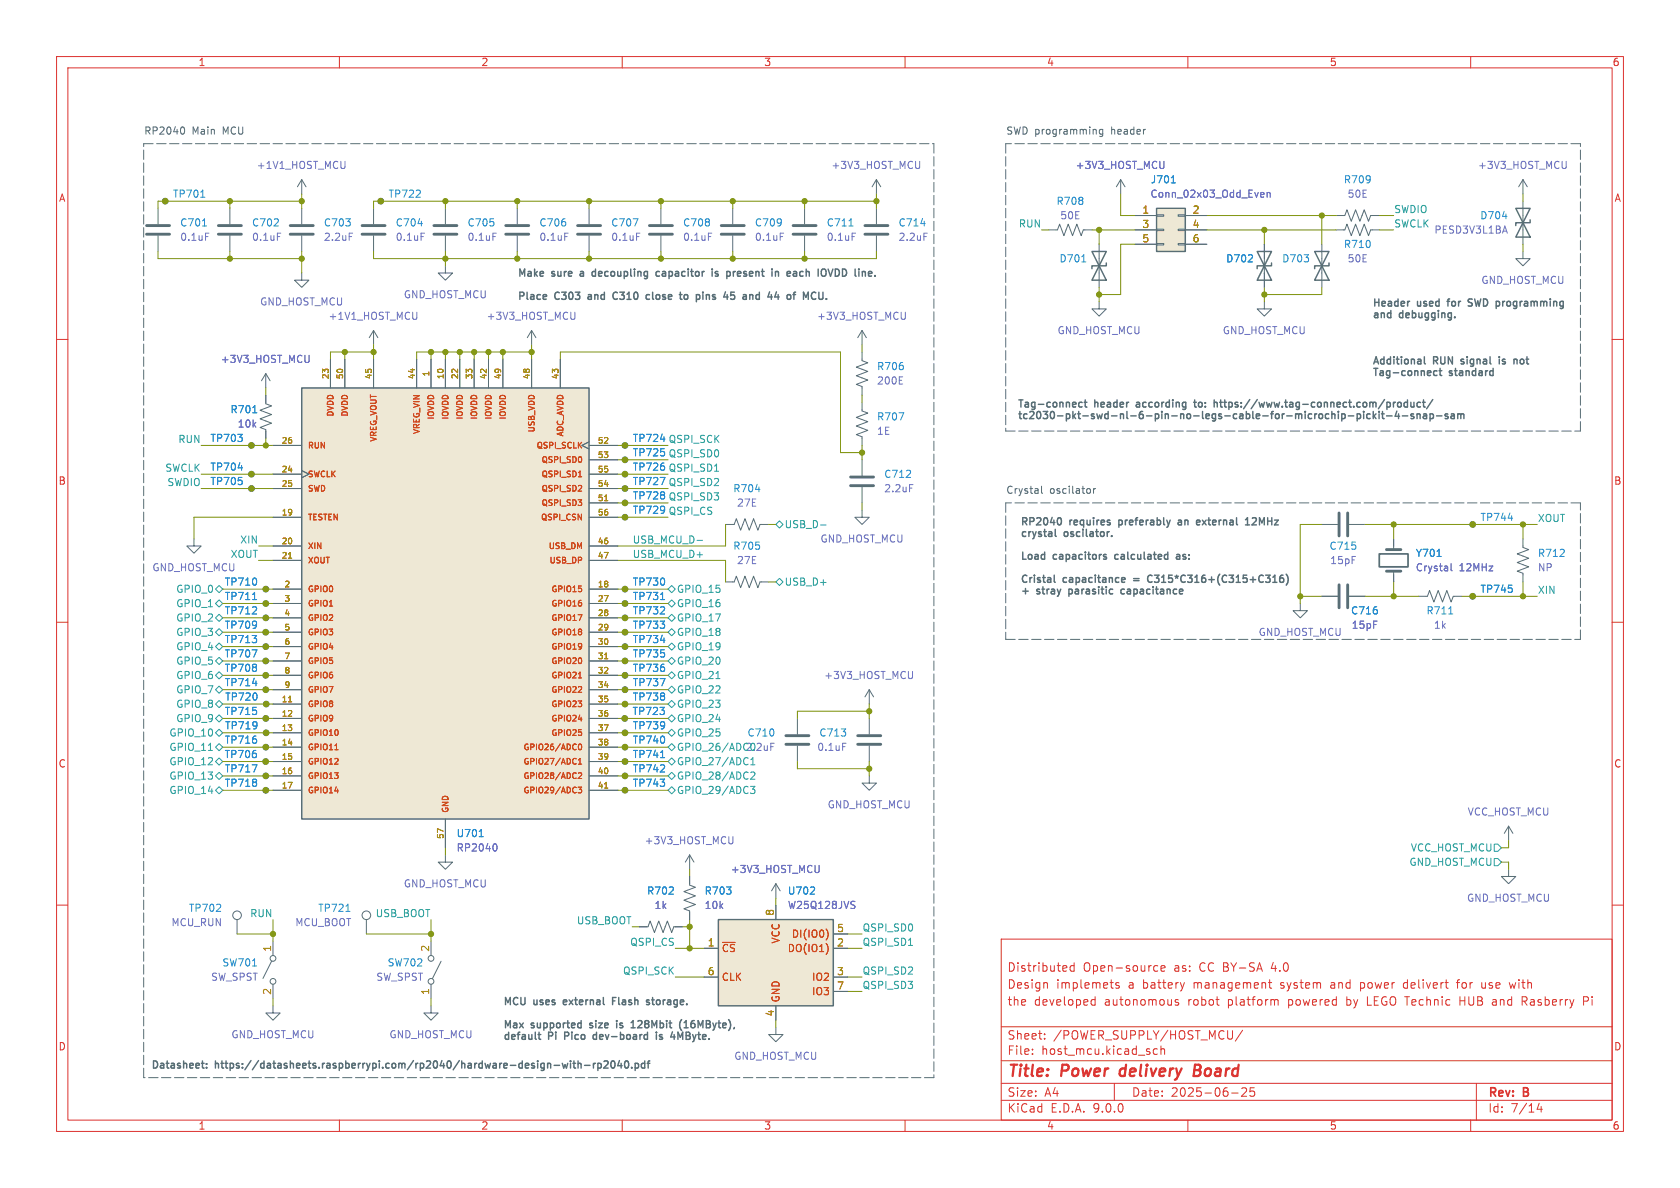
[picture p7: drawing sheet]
<svg xmlns="http://www.w3.org/2000/svg" width="297mm" height="210mm" viewBox="0 0 297 210" stroke-linecap="round" stroke-linejoin="round" font-family="sans-serif">
<g fill="none" stroke="#dc322f" stroke-width=".18">
<path d="M10 10h277v190h-277zM12 12h273v186h-273zM60 10v2M110 10v2M160 10v2M210 10v2M260 10v2M10 60h2M285 60h2M10 110h2M285 110h2M10 160h2"/>
<path d="M177 166h108v32h-108zM185 173.7l.2 .2v.8M188.5 170.8l.1 .3-.7 .1M189.9 170.2v1.5M189.9 170.8l-.4-.1-.3 .3v.4l.1 .2h.6M193 177.6h.6M193 176.8h.6M193.6 176.2v1.5M197.8 173.8l-.3-.1-.3 .2 .1 .2 .5 .2v.3h-.6M204.1 171.6h.6M204.1 170.8h.6M205.2 171.2l.8-.1-.1-.3-.4-.1-.3 .2 .1 .7h.6"/>
<path d="M208.3 176.8l-.3-.1-.3 .2 .1 .2 .5 .2v.3h-.6M209.4 173.7l-.4 1M224.2 173.7h.6M224.5 173.2v1.3l.3 .2M225.4 176.8h.5l.1 .9M240.5 173.7v1.5M240.5 174.6l.2 .1M240.7 173.7l-.2 .1M241.7 176.2v1.5h.8M248.4 173.7l-.3 .3v.4l.3 .3M257.5 173.7h.5M258 173.2l-.3 .2v1.3"/>
<path d="M258.1 176.2v1.5M258.1 176.9h.9M262 173.7v.9h.5M264 177.7h.4M264 176.7l.5 .1M264 177.1h.4M266.8 173.7l.3 1 .3-.7 .3 .7M269.5 177l.5 .7M269.9 176.3l-.2-.1h-.6v1.5M269.9 176.8l-.2 .2h-.6M280 177l.7-.1 .1-.2-.1-.4-.2-.1h-.5v1.5M285 160h2"/>
<path d="M60 198v2M110 198v2M160 198v2M177 194.5h108M177 191.5h108M177 187.5h108M177 181.5h108M182.5 186.3v.1M182.5 185.5v.1M184.7 183.6v.1M184.7 182.8v.1M197 191.5v3"/>
<path d="M204.6 185.5l-.4-.1-.3 .3v.4l.1 .2h.6M205.2 185.5l.3-.1 .3 .1 .1 .9M205.2 184.9v1.5M210 198v2M217.7 193.2h1.2M217.9 182.2v1.2l-.2 .2M219.5 192.4l.6-.1 .2 .1 .1 .3-.9 1.1h.9M219.7 182.1l-1.3 2M221.7 192.3h-.7v.7l.2-.1h.5l.1 .3-.1 .5-.2 .1-.5-.1M260 198v2M261 191.5v6.5M272.1 195l-.4 1.1h1"/>
<path d="M272.5 195.6v1"/>
</g>
<path d="M198.1 189.1l-.2 .7 .4 .4M211.1 189.2h.7M211.8 189.2l.3 .1M211.9 188.2h-.6l-.3 2 1-.1M212 189.1l-.2 .1" fill="none" stroke="#dc322f" stroke-width=".4"/>
<g fill="none" stroke="#586e75" stroke-width=".18">
<path d="M110.5 78.7h.1"/>
<circle cx="110.5" cy="78.7" r=".51"/>
</g>
<path d="M204.5 36.8h5v7.7h-5z" fill="#eee8d5"/>
<path d="M204.5 36.8h5v7.7h-5zM268 36.8l2.5 5.1h-2.5l2.5-5.1zM270.5 38.9v.5h-2.5v.5M193 44.5l2.6 5h-2.6l2.6-5zM195.6 46.5v.5h-2.6v.5" fill="none" stroke="#586e75" stroke-width=".25"/>
<g fill="none" stroke="#586e75" stroke-width=".18">
<path d="M198.1 31.8l-.7 1.2M198.1 31.8l.8 1.2M198.1 31.8v2.5M200.7 38.1h3.8M204.5 38h1.2v.2h-1.2zM208.3 38h1.2v.2h-1.2zM209.5 38.1h3.9M236.2 38.1h1.5l.4-1 .8 2 .7-2 .8 2 .8-2 .7 2 .4-1h1.5M269.2 31.8v2.5M269.2 35.6v7.6M269.2 31.8l-.7 1.2M269.2 31.8l.8 1.2"/>
<path d="M152.4 58.4v2.6M152.4 58.4l-.8 1.3M152.4 58.4l.8 1.3M185.4 40.6h1.5l.4-1 .8 2.1 .7-2.1 .8 2.1 .8-2.1 .7 2.1 .4-1.1h1.5M194.3 53.3v1.3h1.3l-1.3 1.3-1.3-1.3h1.3M194.3 43.2v7.6M200.7 40.6h3.8M200.7 43.2h3.8M204.5 40.5h1.2v.3h-1.2zM204.5 43.1h1.2v.2h-1.2zM208.3 40.5h1.2v.3h-1.2zM208.3 43.1h1.2v.2h-1.2z"/>
<path d="M209.5 40.6h3.9M209.5 43.2h3.9M269.2 44.5v1.2h1.3l-1.3 1.3-1.2-1.3h1.2M152.4 71.1v1.5l1 .4-2 .8 2 .7-2 .8 2 .8-2 .7 1 .4v1.5M152.4 62.2v1.6l1 .3-2 .8 2 .8-2 .7 2 .8-2 .7 1 .4v1.6M152.4 81.3v2.8M152.4 86.1v2.8M246.4 95.3v1.9M269.2 95.3v1.5l1.1 .4-2.1 .7 2.1 .8-2.1 .7 2.1 .8-2.1 .8 1 .3v1.6M110.5 106.7h.1M110.5 104.1h.1M128.3 102.9h1.5l.4-1 .7 2 .8-2 .8 2 .7-2 .8 2 .4-1h1.5"/>
<path d="M229.9 106.7v1.3h1.2l-1.2 1.2-1.3-1.2h1.3M233.7 105.4h2.8M238.5 105.4h2.8M246.4 101v1.9M47 129.5h.1M110.4 127h.1M141 127v2.8M141 131.8v2.8M153.7 137.2v1.2h1.2l-1.2 1.3-1.3-1.3h1.3M153.7 127v2.8M153.7 131.8v2.8M137.2 156.2l-.8 1.3"/>
<path d="M137.2 156.2l.7 1.3M137.2 156.2v2.6M266.7 153.7v1.2h1.3l-1.3 1.3-1.3-1.3h1.3M266.7 146.1l-.8 1.2M266.7 146.1l.8 1.2M266.7 146.1v2.5"/>
<circle cx="110.5" cy="104.1" r=".51"/>
<circle cx="110.5" cy="106.7" r=".51"/>
<circle cx="47" cy="129.5" r=".51"/>
<circle cx="110.4" cy="127" r=".51"/>
</g>
<path d="M207.1 32.3h.7M265.6 38.3h.8M191.2 46.3h.8M158.9 73h.9l-.6 1.2M254.1 98.4h.7M116.8 106h.7" fill="none" stroke="#268bd2" stroke-width=".18"/>
<g fill="none" stroke="#6c71c4" stroke-width=".18">
<path d="M205.8 28.5v1l-.3 .3M223 34l.4 .1 .1 .2-.6 .1M223.4 34.8l-.4 .1M224 34.1l.2-.1 .3 .1 .1 .8M224 34v.9M266 39.9l.5 1.3M276.9 28.5v1l-.3 .3M160.1 55.2v1l-.3 .3M159 67.9h.6M159 66.6h.6M160.8 85.7h.6M256.5 99.6v1.1l.2 .2"/>
<path d="M136.3 131.4h.6M149 131.4h.6M144.8 153v1l-.2 .2"/>
</g>
<path d="M150.4 84.3h4M150.4 85.9h4M245.1 97.2h2.5M236.7 103.4v4M238.3 103.4v4M245.1 101h2.5M138.9 130h4.1M138.9 131.6h4.1M151.6 130h4.1M151.6 131.6h4.1" fill="none" stroke="#586e75" stroke-width=".51"/>
<path d="M243.8 97.9h5.1v2.3h-5.1z" fill="none" stroke="#586e75" stroke-width=".3"/>
<path d="M127 162.6h20.3v15.2h-20.3z" fill="#eee8d5"/>
<path d="M127 162.6h20.3v15.2h-20.3z" fill="none" stroke="#586e75" stroke-width=".25"/>
<g fill="none" stroke="#586e75" stroke-width=".18">
<path d="M27.9 36.8v2.8M29.2 35.6h.1M40.6 36.8v2.8M53.3 31.8l-.7 1.2M53.3 31.8l.8 1.2M53.3 31.8v2.5M53.3 36.8v2.8M66 36.8v2.8M67.3 35.6h.1M78.7 36.8v2.8M104.1 36.8v2.8M154.9 31.8v2.5"/>
<path d="M154.9 36.8v2.8M154.9 31.8l-.7 1.2M154.9 31.8l.8 1.2M27.9 41.7v2.8M40.6 41.7v2.8M53.3 48.3v1.2h1.3l-1.3 1.3-1.2-1.3h1.2M53.3 41.7v2.8M66 41.7v2.8M66 58.4v2.6M66 58.4l-.7 1.3M66 58.4l.8 1.3M78.7 47v1.3h1.3l-1.3 1.2-1.2-1.2h1.2"/>
<path d="M78.7 41.7v2.8M94 58.4l-.8 1.3M94 58.4l.7 1.3M94 58.4v2.6M104.1 41.7v2.8M154.9 41.7v2.8M236.2 40.6h1.5l.4-1 .8 2.1 .7-2.1 .8 2.1 .8-2.1 .7 2.1 .4-1.1h1.5M44.4 78.7h.1M47 69.9v1.5l1 .4-2 .7 2 .8-2 .7 2 .8-2 .8 1 .3v1.6M47 66v2.6M47 66l-.8 1.3M47 66l.8 1.3"/>
<path d="M34.3 95.3v1.2h1.3l-1.3 1.3-1.3-1.3h1.3M44.4 86.4h.1M44.4 83.8h.1M128.3 92.7h1.5l.4-1 .7 2 .8-2 .8 2 .7-2 .8 2 .4-1h1.5M152.4 90.2v1.2h1.3l-1.3 1.3-1.3-1.3h1.3M47 119.4h.1M47 116.8h.1M47 111.8h.1M47 114.3h.1M47 104.1h.1M47 109.2h.1M47 106.7h.1"/>
<path d="M110.5 119.4h.1M47 134.6h.1M47 121.9h.1M47 132.1h.1M47 127h.1M47 139.7h.1M47.1 124.5h.1M110.5 139.7h.1M110.5 129.5h.1M110.5 134.6h.1M110.5 132.1h.1M110.5 137.2h.1"/>
<path d="M110.5 124.5h.1M110.5 121.9h.1M153.7 121.9l.7 1.3M153.7 121.9l-.8 1.3M153.7 121.9v2.6M121.9 154.9v1.6l1 .3-2 .8 2 .8-2 .7 2 .8-2 .8 1 .3v1.6M121.9 151.1l-.7 1.3M121.9 151.1l.8 1.3M121.9 151.1v2.6M48.3 177.8v1.3h1.2l-1.2 1.2-1.3-1.2h1.3M64.8 162.6v2.5M76.2 177.8v1.3h1.3l-1.3 1.2-1.3-1.2h1.3"/>
<path d="M76.2 166.4v2.5M76.2 174v2.5M78 169.9l-1.5 3.1M113 163.8h1.6l.3-1 .8 2 .8-2 .7 2 .8-2 .7 2 .4-1h1.5M124.5 167.6h2.5M124.5 172.7h2.5M137.2 160v2.6M137.2 177.8v2.5M147.3 167.6h2.6M147.3 172.7h2.6M147.3 165.1h2.6M147.3 175.3h2.6"/>
<path d="M137.2 181.6v1.3h1.2l-1.2 1.3-1.3-1.3h1.3"/>
<circle cx="29.2" cy="35.6" r=".51"/>
<circle cx="67.3" cy="35.6" r=".51"/>
<circle cx="44.5" cy="78.7" r=".51"/>
<circle cx="44.5" cy="83.8" r=".51"/>
<circle cx="44.5" cy="86.4" r=".51"/>
<circle cx="47" cy="119.4" r=".51"/>
<circle cx="47" cy="116.8" r=".51"/>
<circle cx="47" cy="111.8" r=".51"/>
<circle cx="47" cy="104.1" r=".51"/>
<circle cx="47" cy="114.3" r=".51"/>
<circle cx="47" cy="109.2" r=".51"/>
<circle cx="47" cy="106.7" r=".51"/>
<circle cx="110.5" cy="119.4" r=".51"/>
<circle cx="47" cy="134.6" r=".51"/>
<circle cx="47" cy="121.9" r=".51"/>
<circle cx="47" cy="127" r=".51"/>
<circle cx="47" cy="139.7" r=".51"/>
<circle cx="47" cy="132.1" r=".51"/>
<circle cx="47.1" cy="124.5" r=".51"/>
<circle cx="110.5" cy="124.5" r=".51"/>
<circle cx="110.5" cy="121.9" r=".51"/>
<circle cx="110.5" cy="134.6" r=".51"/>
<circle cx="110.5" cy="129.5" r=".51"/>
<circle cx="110.5" cy="139.7" r=".51"/>
<circle cx="110.5" cy="132.1" r=".51"/>
<circle cx="110.5" cy="137.2" r=".51"/>
<circle cx="64.8" cy="161.8" r=".76"/>
<circle cx="76.2" cy="173.5" r=".51"/>
<circle cx="76.2" cy="169.4" r=".51"/>
</g>
<path d="M146.1 164.3a1.49 1.49 0 0 1 0 1.8M146.3 167.3v.9" fill="none" stroke="#cb4b16" stroke-width=".18"/>
<g fill="none" stroke="#268bd2" stroke-width=".18">
<path d="M35.5 34.9h.7M35.8 39.9h.7M73.9 39.5h.8M111.9 38.7h.9l-.6 1.2M162.8 39.5h.8M44.7 73h.7M42.1 82.7h.8M133.6 86.5h.7M44.6 114.9h.8l-.5 1.2M44.6 106h.8M116.7 120h.9l-.6 1.2M44.6 120.8h.8"/>
<path d="M116.8 133.9h.7M143.2 158.1h.8M143.9 156.9v.4M61.2 161.1h.7"/>
</g>
<g fill="none" stroke="#6c71c4" stroke-width=".18">
<path d="M61 28.5v1l-.3 .3M162.6 28.5v1l-.3 .3M36.3 41.2h.6M49 41.2h.6M61.7 41.2h.6M73.7 55.2v1l-.3 .3M74.4 41.2h.6M87.1 41.2h.6M101.6 55.2v1l-.2 .3M112.5 41.2h.6M163.3 41.2h.6M54.6 62.8v1l-.2 .3"/>
<path d="M161.3 118.7v1l-.2 .3M129.6 147.9v1l-.3 .3M150.7 159.3l.4 .1M150.9 160l.2 .2-.2 .4"/>
</g>
<g fill="none" stroke="#586e75" stroke-width=".51">
<path d="M25.9 39.9h4.1M38.6 39.9h4.1M51.3 39.9h4.1M64 39.9h4.1M76.7 39.9h4.1M102.1 39.9h4.1M152.9 39.9h4.1M25.9 41.4h4.1M38.6 41.4h4.1M51.3 41.4h4.1M64 41.4h4.1M76.7 41.4h4.1"/>
<path d="M102.1 41.4h4.1M152.9 41.4h4.1"/>
</g>
<path d="M53.3 68.6h50.8v76.2h-50.8z" fill="#eee8d5"/>
<g fill="none" stroke="#586e75" stroke-width=".25">
<path d="M102.6 48.4v.4M104 52.5v.4M104.7 48.6l.2 .2h.4M105.3 48h-.4l-.2 .2M109.1 51.7a.59 .59 0 0 0-.7 .6 .59 .59 0 0 0 .7 .6M114.2 52.7l.3 .2h.3M114.8 52.1h-.3l-.3 .2M116.6 48h-.4l-.2 .2 .1 .6h.5M120.9 52.3l.3-.2h.3l.1 .2-.1 .6h-.3l-.3-.2M124.9 52.1v.8M125.2 52.1l-.3 .1M126.9 48h-.3l-.2 .2 .1 .1 .4 .2v.3h-.5"/>
<path d="M129.8 52.3v.5M129.9 48h.1M130.8 48h-.2l-.2 .2v.6h.4M131 48.3l-.6 .1M134.2 52.1h-.3l-.3 .2 .2 .6h.4M134.2 51.7v1.2M139.4 52.1l-.3 .2v.4l.3 .2M141.6 48h.4M142 48.8h-.4M142 51.7l.5 .9 .4-.9v1.2M146.1 52.8v.1M148.3 47.7l-.6-.1v1.2l.6-.1"/>
<path d="M222.2 44.5l2.6 5h-2.6l2.6-5zM224.8 46.5v.5h-2.6v.5M232.4 44.5l2.5 5h-2.5l2.5-5zM234.9 46.5v.5h-2.5v.5M249.1 53.3h.1M255.8 53.3h.5M259.5 54.1h.7M260.3 52.9l-.5-.1-.3 .3 .2 .3 .5 .2M53.3 68.6h50.8v76.2h-50.8zM190.8 71.9h.5M190.8 71.2h.5M191.7 71.1h.5"/>
<path d="M191.9 70.7v1.1l.3 .2M200.9 71.5v.4M211 71.1h.5M211.2 70.7v1.1l.3 .2M214.8 71.1l.4 .2v.7M215.6 71.1h.5M239.9 73.2v1.2M239.9 73.2h.4l.2 .2-.1 .5h-.5M241.1 73.2v.8M242.2 73.2h-.3l-.3 .2 .1 .5h.5M242.8 72.7v1.3M242.9 73.5l.4 .5"/>
<path d="M243.3 73.2l-.5 .4M243.8 73.2v.8M244.2 73.2h.5M244.4 72.7v1.1l.3 .2M245.1 73.5h1M246.9 72.7l-.3 .9h.8M247.2 73.2v.8M247.9 73.5h1M249.4 71.1l.1 .8 .3 .1 .2-.2M249.9 73.2h-.3l-.2 .1 .1 .2 .4 .1v.3h-.5M250 71.1v.9M250.5 73.2v.8"/>
<path d="M250.5 73.3l.2-.1h.3l.1 .8M251.1 71.2l-.3-.1-.3 .3 .1 .5h.5M251.5 71.1h.5M251.7 70.7v1.1l.3 .2M251.7 73.2h.4l.1 .8M251.8 63.1v1.1l.2 .1M252.2 73.5h-.4l-.2 .2 .2 .3 .4-.1M252.8 73.2h.4l.2 .2-.1 .5h-.5M252.8 73.2v1.2M253.3 70.6l-1.1 1.7M253.6 66.3h.4M253.6 65.6h.4"/>
<path d="M254 73.5h.9M254.4 65.5h.5M254.6 65.1v1.1l.3 .2M256 73.2h-.3l-.2 .1v.2l.5 .1v.3h-.5M256.6 73.2h.4l.1 .8M257.1 73.5h-.4l-.2 .2 .2 .3 .4-.1M257.7 73.3l.4-.1 .2 .1M257.7 73.2v.8M258.3 73.3l.1-.1h.3l.1 .8M258.3 73.3v.7M258.3 64.3h.1M258.3 63.6v.3"/>
<path d="M265.1 63.1v.1M265.1 63.5v.8M265.6 64.3h.1M265.7 63.6v.3M268 63.5l.2 .2v.6M186.6 93.6v1l.1 .2M187.2 91.5a.68 .68 0 0 1 .5 .7 .68 .68 0 0 1-.5 .6M197.1 98.1v.6M197.8 92.7l.1 .1M197.8 91.9v1.3M197.9 91.9l-.1 .1M208 98.1l.4-.1 .2 .2"/>
<path d="M208.3 92l.4-.1 .2 .2M208.6 98.3l-.5 .1-.1 .2 .1 .3 .5-.1M208.9 92.2l-.5 .1-.1 .2 .1 .3 .5-.1M211.7 91.9l.4 .1v.2l-.6 .2M212.1 92.7l-.4 .1M212.6 91.9l.6 .9M213.2 91.9l-.6 .9M220.2 92.8h.7M220.4 91.7l.1-.2v1.3M221.9 91.5l-.5 .1M222.1 92.1l-.8 .7h.8M186.4 101.7v1.1l.2 .1"/>
<path d="M189 104.1v1.3M189 104.9l.1 .1M189.1 104.1l-.1 .1M198.7 102.1l.2 .3-.6 .1M198.8 104.2l-.4-.1-.2 .3 .1 .5h.5M198.8 102.9h-.1M203.6 101.7a.59 .59 0 0 0-.7 .6 .59 .59 0 0 0 .7 .6M225 102.9h.7M226.8 101.7h-.3a.86 .86 0 0 0 0 1.2l.4-.1 .1-.4-.3-.2h-.4l-.1 .2M227.4 101.5a1.46 1.46 0 0 1 0 1.9M99.7 176.8v.7M100.2 177.1l-.6 .1"/>
<path d="M108.3 176.9h.4M108.9 176.3h-.6v1.3M114.5 177.2h.3v.2l-.2 .2h-.2M114.5 176.8h.3M115.2 176.8h.5M36.5 188.7v.1M36.5 188v.1M95.1 182.9h.5M95.3 182.5v1l.3 .2M99.8 182.5v1.2M99.8 183.1h.5M102.7 188v.8"/>
<path d="M103.3 188.3h1M104.2 181.6l.2 .1M104.3 180.9v.3M104.9 188v.8M105.3 188l-.4 .2M105.5 182.9h-.4l-.2 .2 .1 .6h.5M105.7 188h.4l.2 .2-.1 .6h-.5M105.7 188v1.2M106.8 187.7l.5-.2 .2 .4-.8 .9h.8M108.1 187.7l.2-.2a.68 .68 0 0 1 .4 .7 .68 .68 0 0 1-.4 .6l-.2-.1-.1-.4zM109 180.4v.1M109 180.8v.9"/>
<path d="M109.5 187.5l-.3 .9h.8M109.6 181.6l.1 .1M109.6 180.9v.3M109.8 188v.8M110.6 187.6l.1-.1a.68 .68 0 0 1 .5 .7 .68 .68 0 0 1-.5 .6 .84 .84 0 0 1-.1-1.2zM111.6 181.7h.7M111.7 188.7v.1M112.3 188h.4l.2 .2-.1 .6h-.5M112.3 188v1.2M114 188h-.4l-.2 .2 .1 .6h.5M114 187.5v1.3M114.4 188h.5"/>
<path d="M114.9 187.5l-.3 .2v1.1M116 182.5v.1M116 182.9v.8M117.1 182.9h-.3l-.2 .2 .5 .4M117.1 183.5l-.2 .2h-.3M120.3 183.4l-.5-.9v1.2M120.3 181.9l.2 .2M120.5 180.2l-.2 .3M120.9 181.7h.8M120.9 180.8l.4-.4v1.3"/>
</g>
<g fill="none" stroke="#586e75" stroke-width=".18">
<path d="M32.3 22.4a.79 .79 0 0 1 0 1.3M91.4 36.8v2.8M116.8 36.8v2.8M129.5 36.8v2.8M142.2 36.8v2.8M195 22.9v1l-.3 .2h-.3M195 22.9h-.4l-.3 .2 .2 .6h.5M200.7 38.1h3.8M209.5 38.1h3.9M91.4 41.7v2.8M116.8 41.7v2.8M129.5 41.7v2.8"/>
<path d="M142.2 41.7v2.8M200.7 40.6h3.8M200.7 43.2h3.8M209.5 40.6h3.9M209.5 43.2h3.9M223.5 53.3v1.3h1.3l-1.3 1.3-1.3-1.3h1.3M223.5 43.2v7.6M233.7 43.2v7.6M44.4 78.7h.1M47 69.9v1.2M47 76.2v1.3M48.3 78.7h5"/>
<path d="M58.4 63.5v5.1M61 63.5v5.1M66 63.5v5.1M73.7 63.5v5.1M76.2 63.5v5.1M78.7 63.5v5.1M81.3 63.5v5.1M83.8 63.5v5.1M86.4 63.5v5.1M88.9 63.5v5.1M94 63.5v5.1M99.1 63.5v5.1"/>
<path d="M104.1 78.1l-1.2 .6 1.2 .7M104.1 78.7h5.1M110.5 78.7h.1M44.4 86.4h.1M44.4 83.8h.1M48.3 83.8h5M48.3 86.4h5M48.3 91.4h5M48.3 96.5h5M48.3 99.1h5M53.3 83.2l1.3 .6-1.3 .7M104.1 83.8h5.1"/>
<path d="M104.1 86.4h5.1M104.1 91.4h5.1M104.1 96.5h5.1M104.1 99.1h5.1M104.1 81.3h5.1M104.1 88.9h5.1M110.5 83.8h.1M110.5 86.4h.1M110.5 88.9h.1M110.5 91.4h.1M110.5 81.3h.1M184.1 85.9v1.1l.2 .2"/>
<path d="M192.7 86.5v.6M193.3 86.4v.8M193.7 86.4l-.4 .2M233.7 92.7h2.8M238.5 92.7h2.8M246.4 95.3v1.2M260.3 92.7h.1M47 119.4h.1M47 116.8h.1M47 111.8h.1M47 114.3h.1M47 104.1h.1"/>
<path d="M47 109.2h.1M47 106.7h.1M48.3 104.1h5M48.3 106.7h5M48.3 109.2h5M48.3 111.8h5M48.3 114.3h5M48.3 116.8h5M48.3 119.4h5M104.1 104.1h5.1M104.1 106.7h5.1M104.1 109.2h5.1"/>
<path d="M104.1 111.8h5.1M104.1 114.3h5.1M104.1 116.8h5.1M104.1 119.4h5.1M110.5 114.3h.1M110.5 109.2h.1M110.5 111.8h.1M110.5 116.8h.1M110.5 119.4h.1M110.5 106.7h.1M110.5 104.1h.1M233.7 105.4h2.8"/>
<path d="M238.5 105.4h2.8M246.4 101.6v1.3M250.8 105.4h1.5l.4-1 .8 2 .8-2 .7 2 .8-2 .7 2 .4-1h1.5M260.3 105.4h.1M47 134.6h.1M47 137.2h.1M47 139.7h.1M47 121.9h.1M47 132.1h.1M47 127h.1M47 129.5h.1M47.1 124.5h.1"/>
<path d="M48.3 121.9h5M48.3 124.5h5M48.3 127h5M48.3 129.5h5M48.3 132.1h5M48.3 134.6h5M48.3 137.2h5M48.3 139.7h5M104.1 121.9h5.1M104.1 124.5h5.1M104.1 127h5.1M104.1 129.5h5.1"/>
<path d="M104.1 132.1h5.1M104.1 134.6h5.1M104.1 137.2h5.1M104.1 139.7h5.1M110.4 127h.1M110.5 139.7h.1M110.5 129.5h.1M110.5 134.6h.1M110.5 132.1h.1M110.5 137.2h.1M110.5 124.5h.1M110.5 121.9h.1"/>
<path d="M78.7 151.1v1.3h1.3l-1.3 1.3-1.2-1.3h1.2M78.7 144.8v5.1M121.9 154.9v1.3M41.9 162.6v2.5M48 169.9l-1.5 3.1M48.3 166.4v2.5M48.3 174v2.5M113 163.8h1.3M119.4 163.8h1.2M121.9 161.3v1.3M124.5 167.6h2.5M124.5 172.7h2.5"/>
<path d="M137.2 160v2.6M137.2 177.8v2.5M147.3 167.6h2.6M147.3 172.7h2.6M147.3 165.1h2.6M147.3 175.3h2.6"/>
<circle cx="110.5" cy="91.4" r=".51"/>
<circle cx="110.5" cy="81.3" r=".51"/>
<circle cx="110.5" cy="83.8" r=".51"/>
<circle cx="110.5" cy="88.9" r=".51"/>
<circle cx="110.5" cy="86.4" r=".51"/>
<circle cx="260.3" cy="92.7" r=".51"/>
<circle cx="110.5" cy="114.3" r=".51"/>
<circle cx="110.5" cy="116.8" r=".51"/>
<circle cx="110.5" cy="111.8" r=".51"/>
<circle cx="110.5" cy="109.2" r=".51"/>
<circle cx="260.3" cy="105.4" r=".51"/>
<circle cx="47" cy="137.2" r=".51"/>
<circle cx="41.9" cy="161.8" r=".76"/>
<circle cx="48.3" cy="169.4" r=".51"/>
<circle cx="48.3" cy="173.5" r=".51"/>
</g>
<path d="M51 98.7h.6M106.9 88.5h.6M106.9 116.5h.6M51 124.1h.6M106.9 139.3h.6" fill="none" stroke="#b58900" stroke-width=".18"/>
<path d="M102.2 84.3h.6M102.2 119.8h.6M59.2 132.5h.6M102.2 139.1h.6l-.3 .4 .3 .1v.5l-.2 .1-.4-.1M102.2 136.7l.4-.1 .2 .3-.6 .7h.6M102.2 135.1h.6M102.2 134.4l.3-.3v1M102.4 131.6l.1-.1a.54 .54 0 0 1 .3 .5 .54 .54 0 0 1-.3 .5 .68 .68 0 0 1-.1-.9zM146.1 164.3a1.49 1.49 0 0 1 0 1.8M146.3 167.3v.9" fill="none" stroke="#cb4b16" stroke-width=".18"/>
<g fill="none" stroke="#268bd2" stroke-width=".18">
<path d="M150.1 39.9h.7M207.1 32.3h.7M44.7 73h.7M42.1 82.7h.8M254.1 98.4h.7M266.6 91.6h.8M44.6 114.9h.8l-.5 1.2M44.6 106h.8M116.7 120h.9l-.6 1.2M116.8 113.2h.8M116.8 106h.7M256.1 108.5h.7"/>
<path d="M44.6 135.2h.8l-.5 1.3M44.6 120.8h.8M116.8 133.9h.7M84.7 147.9h.7M143.2 158.1h.8M143.9 156.9v.4M44.6 170.8h.8"/>
</g>
<g fill="none" stroke="#6c71c4" stroke-width=".18">
<path d="M205.8 28.5v1l-.3 .3M223 34l.4 .1 .1 .2-.6 .1M223.4 34.8l-.4 .1M224 34.1l.2-.1 .3 .1 .1 .8M224 34v.9M99.8 41.2h.6M125.2 41.2h.6M137.9 41.2h.6M150.6 41.2h.6M54.6 62.8v1l-.2 .3M256.5 99.6v1.1l.2 .2M87.6 149.2a.79 .79 0 0 1 0 1.2"/>
<path d="M144.8 153v1l-.2 .2M150.7 159.3l.4 .1M150.9 160l.2 .2-.2 .4"/>
</g>
<path d="M89.4 39.9h4.1M114.8 39.9h4.1M127.5 39.9h4.1M140.2 39.9h4.1M89.4 41.4h4.1M114.8 41.4h4.1M127.5 41.4h4.1M140.2 41.4h4.1M236.7 90.7v4M238.3 90.7v4" fill="none" stroke="#586e75" stroke-width=".51"/>
<g fill="none" stroke="#2aa198" stroke-width=".18">
<path d="M123.2 95.5h1M126.3 83.3h.7M137.2 92.7l.6-.6 .6 .6-.6 .6zM145.1 92.8h.9M38.1 114.3l.6-.6 .7 .6-.7 .6zM38.1 106.7l.6-.7 .7 .7-.7 .6zM38.1 104.1l.6-.6 .7 .6-.7 .7zM38.1 119.4l.6-.7 .7 .7-.7 .6zM38.1 116.8l.6-.6 .7 .6-.7 .7zM38.7 108.6l.7 .6-.7 .7-.6-.7zM38.7 111.1l.7 .7-.7 .6-.6-.6zM118.1 119.4l.6-.7 .7 .7-.7 .6z"/>
<path d="M118.1 114.3l.6-.6 .7 .6-.7 .6zM118.1 109.2l.6-.6 .7 .6-.7 .7zM118.1 106.7l.6-.7 .7 .7-.7 .6zM118.1 104.1l.6-.6 .7 .6-.7 .7zM118.1 111.8l.6-.7 .7 .7-.7 .6zM118.1 116.8l.6-.6 .7 .6-.7 .7zM126.6 120h.7M137.2 102.9l.6-.7 .6 .7-.6 .6zM36.8 132.7h.8M38.1 137.2l.6-.7 .7 .7-.7 .6zM38.1 139.7l.6-.6 .7 .6-.7 .6zM38.1 127l.6-.6 .7 .6-.7 .6z"/>
<path d="M38.1 134.6l.6-.6 .7 .6-.7 .7zM38.1 129.5l.6-.6 .7 .6-.7 .7zM38.1 124.5l.6-.7 .7 .7-.7 .6zM38.1 121.9l.6-.6 .7 .6-.7 .7zM38.7 131.4l.7 .7-.7 .6-.6-.6zM118.1 139.7l.6-.6 .7 .6-.7 .6zM118.1 137.2l.6-.7 .7 .7-.7 .6zM118.1 132.1l.6-.7 .7 .7-.7 .6zM118.1 121.9l.6-.6 .7 .6-.7 .7zM118.1 129.5l.6-.6 .7 .6-.7 .7zM118.1 124.5l.6-.7 .7 .7-.7 .6zM118.1 134.6l.6-.6 .7 .6-.7 .7z"/>
<path d="M118.1 127l.6-.6 .7 .6-.7 .6zM132.7 139h.8l-.5 .5 .4 .1v.6l-.2 .1-.5-.1M132.7 136.6l.5-.1 .3 .3-.8 .9h.8M132.7 135.2h.8M132.7 134.3l.4-.4v1.3M264.2 149.2h.6l.6 .7-.6 .6h-.6zM264.2 151.8h.6l.6 .6-.6 .6h-.6zM160.6 167.1h.7"/>
</g>
<path d="M25.4 25.4h139.7M165.1 25.4v165.1M177.8 25.4v50.8M279.4 25.4h-101.6M177.8 76.2h101.6M279.4 76.2v-50.8M177.8 88.9v24.1M279.4 88.9h-101.6M177.8 113h101.6M279.4 113v-24.1M25.4 190.5v-165.1M165.1 190.5h-139.7" fill="none" stroke="#586e75" stroke-width=".18" stroke-dasharray="1.7 .6"/>
<g fill="none" stroke="#859900" stroke-width=".18">
<path d="M40.6 35.6v1.2M53.3 35.6h-25.4v1.2M53.3 34.3v2.5M78.7 35.6v1.2M91.4 35.6v1.2M104.1 35.6v1.2M116.8 35.6v1.2M129.5 35.6v1.2M142.2 35.6v1.2M154.9 34.3v2.5M154.9 35.6h-88.9v1.2M198.1 34.3v3.8h2.6"/>
<path d="M213.4 38.1h22.8M233.7 38.1v5.1M243.8 38.1h2.6M269.2 34.3v1.3M27.9 44.5v1.2h25.4M40.6 44.5v1.2M53.3 44.5v3.8M66 44.5v1.2h88.9v-1.2M78.7 44.5v2.5M91.4 44.5v1.2M104.1 44.5v1.2M116.8 44.5v1.2"/>
<path d="M129.5 44.5v1.2M142.2 44.5v1.2M184.1 40.6h1.3M193 40.6h7.7M194.3 40.6v2.6M194.3 50.8v2.5M200.7 43.2h-2.6v8.9h-3.8M213.4 40.6h22.8M223.5 40.6v2.6M223.5 50.8v2.5M233.7 50.8v1.3h-10.2M243.8 40.6h2.6"/>
<path d="M269.2 43.2v1.3M35.6 78.7h12.7M47 68.6v1.3M47 77.5v1.2M61 62.2v1.3M66 62.2h-7.6v1.3M66 61v2.5M76.2 62.2v1.3M78.7 62.2v1.3M81.3 62.2v1.3M83.8 62.2v1.3M86.4 62.2v1.3"/>
<path d="M88.9 62.2v1.3M94 62.2h-20.3v1.3M94 61v2.5M99.1 63.5v-1.3h49.5v17.8h3.8M109.2 78.7h8.9M152.4 61v1.2M152.4 69.9v1.2M152.4 78.7v2.6M35.6 83.8h12.7M35.6 86.4h12.7M45.7 96.5h2.6M45.7 99.1h2.6"/>
<path d="M48.3 91.4h-14v3.9M109.2 91.4h8.9M109.2 83.8h8.9M109.2 88.9h8.9M109.2 81.3h8.9M109.2 86.4h8.9M109.2 99.1h19.1v3.8M128.3 92.7v3.8h-19.1M135.9 92.7h1.3M152.4 88.9v1.3M233.7 92.7h-3.8v14M241.3 92.7h30.5"/>
<path d="M246.4 92.7v2.6M269.2 92.7v2.6M39.4 114.3h8.9M39.4 106.7h8.9M39.4 109.2h8.9M39.4 116.8h8.9M39.4 104.1h8.9M39.4 119.4h8.9M39.4 111.8h8.9M109.2 114.3h8.9M109.2 106.7h8.9M109.2 109.2h8.9"/>
<path d="M109.2 116.8h8.9M109.2 104.1h8.9M109.2 119.4h8.9M109.2 111.8h8.9M135.9 102.9h1.3M229.9 105.4h3.8M241.3 105.4h9.5M246.4 102.9v2.5M258.4 105.4h13.4M269.2 102.9v2.5M39.4 121.9h8.9M39.4 124.5h8.9"/>
<path d="M39.4 132.1h8.9M39.4 129.5h8.9M39.4 127h8.9M39.4 139.7h8.9M39.4 137.2h8.9M39.4 134.6h8.9M109.2 121.9h8.9M109.2 124.5h8.9M109.2 132.1h8.9M109.2 129.5h8.9M109.2 127h8.9M109.2 139.7h8.9"/>
<path d="M109.2 137.2h8.9M109.2 134.6h8.9M141 134.6v1.3h12.7M153.7 124.5v2.5M153.7 134.6v2.6M153.7 125.7h-12.7v1.3M78.7 149.9v1.2M121.9 153.7v1.2M137.2 158.8v1.2M265.4 152.4h1.3v1.3M266.7 148.6v1.3h-1.3M41.9 165.1h6.4"/>
<path d="M48.3 162.6v3.8M48.3 176.5v1.3M64.8 165.1h11.4M76.2 162.6v3.8M76.2 176.5v1.3M111.8 163.8h1.2M119.4 167.6h5.1M119.4 172.7h5.1M120.6 163.8h1.3M121.9 162.6v5M149.9 167.6h2.5M149.9 172.7h2.5"/>
<path d="M149.9 165.1h2.5M149.9 175.3h2.5M137.2 180.3v1.3"/>
</g>
<g fill="#859900" stroke="#859900" stroke-width=".18">
<circle cx="76.2" cy="165.1" r=".46"/>
<circle cx="47" cy="134.6" r=".46"/>
<circle cx="48.3" cy="165.1" r=".46"/>
<circle cx="47" cy="137.2" r=".46"/>
<circle cx="47" cy="139.7" r=".46"/>
<circle cx="110.5" cy="139.7" r=".46"/>
<circle cx="121.9" cy="163.8" r=".46"/>
<circle cx="121.9" cy="167.6" r=".46"/>
<circle cx="153.7" cy="125.7" r=".46"/>
<circle cx="153.7" cy="135.9" r=".46"/>
<circle cx="110.5" cy="83.8" r=".46"/>
<circle cx="152.4" cy="80" r=".46"/>
<circle cx="94" cy="62.2" r=".46"/>
<circle cx="91.4" cy="35.6" r=".46"/>
<circle cx="116.8" cy="45.7" r=".46"/>
<circle cx="91.4" cy="45.7" r=".46"/>
<circle cx="116.8" cy="35.6" r=".46"/>
<circle cx="142.2" cy="35.6" r=".46"/>
<circle cx="154.9" cy="35.6" r=".46"/>
<circle cx="142.2" cy="45.7" r=".46"/>
<circle cx="129.5" cy="35.6" r=".46"/>
<circle cx="129.5" cy="45.7" r=".46"/>
<circle cx="233.7" cy="38.1" r=".46"/>
<circle cx="194.3" cy="52.1" r=".46"/>
<circle cx="194.3" cy="40.6" r=".46"/>
<circle cx="223.5" cy="40.6" r=".46"/>
<circle cx="246.4" cy="92.7" r=".46"/>
<circle cx="223.5" cy="52.1" r=".46"/>
<circle cx="246.4" cy="105.4" r=".46"/>
<circle cx="229.9" cy="105.4" r=".46"/>
<circle cx="110.5" cy="124.5" r=".46"/>
<circle cx="110.5" cy="119.4" r=".46"/>
<circle cx="110.5" cy="121.9" r=".46"/>
<circle cx="110.5" cy="132.1" r=".46"/>
<circle cx="110.5" cy="134.6" r=".46"/>
<circle cx="110.5" cy="137.2" r=".46"/>
<circle cx="110.5" cy="111.8" r=".46"/>
<circle cx="110.5" cy="114.3" r=".46"/>
<circle cx="110.5" cy="116.8" r=".46"/>
<circle cx="110.4" cy="127" r=".46"/>
<circle cx="110.5" cy="129.5" r=".46"/>
<circle cx="269.2" cy="92.7" r=".46"/>
<circle cx="260.3" cy="92.7" r=".46"/>
<circle cx="269.2" cy="105.4" r=".46"/>
<circle cx="260.3" cy="105.4" r=".46"/>
<circle cx="29.2" cy="35.6" r=".46"/>
<circle cx="67.3" cy="35.6" r=".46"/>
<circle cx="53.3" cy="35.6" r=".46"/>
<circle cx="40.6" cy="35.6" r=".46"/>
<circle cx="40.6" cy="45.7" r=".46"/>
<circle cx="53.3" cy="45.7" r=".46"/>
<circle cx="81.3" cy="62.2" r=".46"/>
<circle cx="83.8" cy="62.2" r=".46"/>
<circle cx="78.7" cy="62.2" r=".46"/>
<circle cx="110.5" cy="91.4" r=".46"/>
<circle cx="110.5" cy="109.2" r=".46"/>
<circle cx="110.5" cy="104.1" r=".46"/>
<circle cx="110.5" cy="106.7" r=".46"/>
<circle cx="110.5" cy="86.4" r=".46"/>
<circle cx="110.5" cy="88.9" r=".46"/>
<circle cx="110.5" cy="78.7" r=".46"/>
<circle cx="110.5" cy="81.3" r=".46"/>
<circle cx="86.4" cy="62.2" r=".46"/>
<circle cx="47" cy="116.8" r=".46"/>
<circle cx="47.1" cy="124.5" r=".46"/>
<circle cx="47" cy="121.9" r=".46"/>
<circle cx="47" cy="119.4" r=".46"/>
<circle cx="47" cy="129.5" r=".46"/>
<circle cx="47" cy="127" r=".46"/>
<circle cx="47" cy="132.1" r=".46"/>
<circle cx="47" cy="114.3" r=".46"/>
<circle cx="47" cy="111.8" r=".46"/>
<circle cx="47" cy="78.7" r=".46"/>
<circle cx="44.4" cy="78.7" r=".46"/>
<circle cx="47" cy="104.1" r=".46"/>
<circle cx="47" cy="106.7" r=".46"/>
<circle cx="44.4" cy="83.8" r=".46"/>
<circle cx="44.4" cy="86.4" r=".46"/>
<circle cx="47" cy="109.2" r=".46"/>
<circle cx="78.7" cy="45.7" r=".46"/>
<circle cx="88.9" cy="62.2" r=".46"/>
<circle cx="78.7" cy="35.6" r=".46"/>
<circle cx="104.1" cy="45.7" r=".46"/>
<circle cx="104.1" cy="35.6" r=".46"/>
<circle cx="76.2" cy="62.2" r=".46"/>
<circle cx="66" cy="62.2" r=".46"/>
<circle cx="61" cy="62.2" r=".46"/>
</g>
<g font-size="2.8" fill="#dc322f">
<text x="178" y="190.9">Title:</text>
<text x="187.7" y="190.9">Power</text>
<text x="198.8" y="190.9">delivery</text>
<text x="212.7" y="190.9">Board</text>
</g>
<g font-size="2.1" fill="#dc322f">
<text x="178" y="172">Distributed</text>
<text x="191.4" y="172">Open-source</text>
<text x="207.6" y="172">as:</text>
<text x="212.2" y="172">CC BY-SA</text>
<text x="225.1" y="172">4.0</text>
<text x="178" y="178">the</text>
<text x="178" y="175">Design</text>
<text x="182.8" y="178">developed</text>
<text x="186.7" y="175">implemets</text>
<text x="195.3" y="178">autonomous</text>
<text x="199.5" y="175">a</text>
<text x="202.2" y="175">battery</text>
<text x="210.2" y="178">robot</text>
<text x="211.3" y="175">management</text>
<text x="217.3" y="178">platform</text>
<text x="226.8" y="175">system</text>
<text x="228.1" y="178">powered</text>
<text x="235.8" y="175">and</text>
<text x="238.6" y="178">by</text>
<text x="241.2" y="175">power</text>
<text x="242.4" y="178">LEGO Technic</text>
<text x="249" y="175">delivert</text>
<text x="258.6" y="175">for</text>
<text x="259.1" y="178">HUB</text>
<text x="263.1" y="175">use</text>
<text x="265" y="178">and</text>
<text x="268.2" y="175">with</text>
<text x="270.4" y="178">Rasberry</text>
<text x="281.4" y="178">Pi</text>
<text x="178" y="184">Sheet:</text>
<text x="186.2" y="184">/POWER_SUPPLY/HOST_MCU/</text>
<text x="178" y="186.7">File:</text>
<text x="184.1" y="186.7">host_mcu.kicad_sch</text>
<text x="178" y="196.9">KiCad</text>
<text x="178" y="194.1">Size:</text>
<text x="184.7" y="194.1">A4</text>
<text x="185.7" y="196.9">E.D.A.</text>
<text x="193.3" y="196.9">9.0.0</text>
<text x="200" y="194.1">Date:</text>
<text x="207" y="194.1">2025-06-25</text>
<text x="263" y="194.3">Rev:</text>
<text x="263" y="196.9">Id:</text>
<text x="267.1" y="196.9">7/14</text>
<text x="269.4" y="194.3">B</text>
</g>
<g font-size="1.8" fill="#dc322f">
<text x="35" y="11.9">1</text>
<text x="85" y="11.9">2</text>
<text x="135" y="11.9">3</text>
<text x="185" y="11.9">4</text>
<text x="235" y="11.9">5</text>
<text x="285" y="11.9">6</text>
<text x="10.3" y="35.9">A</text>
<text x="285.3" y="35.9">A</text>
<text x="10.3" y="85.9">B</text>
<text x="285.3" y="85.9">B</text>
<text x="10.3" y="135.9">C</text>
<text x="285.3" y="135.9">C</text>
<text x="10.3" y="185.9">D</text>
<text x="285.3" y="185.9">D</text>
<text x="35" y="199.9">1</text>
<text x="85" y="199.9">2</text>
<text x="135" y="199.9">3</text>
<text x="185" y="199.9">4</text>
<text x="235" y="199.9">5</text>
<text x="285" y="199.9">6</text>
</g>
<g font-size="1.8" fill="#586e75">
<text x="25.4" y="23.9">RP2040</text>
<text x="33.9" y="23.9">Main</text>
<text x="39.5" y="23.9">MCU</text>
<text x="177.8" y="23.9">SWD programming</text>
<text x="196.5" y="23.9">header</text>
<text x="91.4" y="49">Make</text>
<text x="91.4" y="53.1">Place</text>
<text x="97.6" y="49">sure</text>
<text x="98.2" y="53.1">C303</text>
<text x="103.2" y="49">a</text>
<text x="104.6" y="53.1">and</text>
<text x="105.8" y="49">decoupling</text>
<text x="109.5" y="53.1">C310</text>
<text x="115.8" y="53.1">close</text>
<text x="117.6" y="49">capacitor</text>
<text x="122.3" y="53.1">to</text>
<text x="125.7" y="53.1">pins</text>
<text x="128" y="49">is</text>
<text x="131.1" y="49">present</text>
<text x="131.1" y="53.1">45</text>
<text x="135" y="53.1">and</text>
<text x="139.6" y="49">in</text>
<text x="139.9" y="53.1">44</text>
<text x="142.8" y="49">each</text>
<text x="143.8" y="53.1">of</text>
<text x="148.7" y="49">IOVDD</text>
<text x="242.6" y="54.3">Header</text>
<text x="242.6" y="56.3">and</text>
<text x="247.5" y="56.3">debugging.</text>
<text x="250.6" y="54.3">used</text>
<text x="256.5" y="54.3">for</text>
<text x="260.7" y="54.3">SWD</text>
<text x="266.1" y="54.3">programming</text>
<text x="242.6" y="64.5">Additional</text>
<text x="253.5" y="64.5">RUN</text>
<text x="258.9" y="64.5">signal</text>
<text x="266.1" y="64.5">is</text>
<text x="269.2" y="64.5">not</text>
<text x="242.6" y="66.6">Tag-connect</text>
<text x="256.3" y="66.6">standard</text>
<text x="179.8" y="72.1">Tag-connect</text>
<text x="179.8" y="74.2">tc2030-pkt-swd-nl-6-pin-no-legs-cable-for-microchip-pickit-4-snap-sam</text>
<text x="193.6" y="72.1">header</text>
<text x="201.5" y="72.1">according</text>
<text x="212.3" y="72.1">to:</text>
<text x="216.2" y="72.1">https://www.tag-connect.com/product/</text>
<text x="177.8" y="87.4">Crystal</text>
<text x="185.6" y="87.4">oscilator</text>
<text x="180.3" y="93">RP2040</text>
<text x="180.3" y="95">crystal</text>
<text x="188.2" y="95">oscilator.</text>
<text x="189.2" y="93">requires</text>
<text x="198.3" y="93">preferably</text>
<text x="209.4" y="93">an</text>
<text x="213.2" y="93">external</text>
<text x="222.3" y="93">12MHz</text>
<text x="180.3" y="99">Load</text>
<text x="186.3" y="99">capacitors</text>
<text x="197.7" y="99">calculated</text>
<text x="209.1" y="99">as:</text>
<text x="180.3" y="103.1">Cristal</text>
<text x="180.3" y="105.2">+</text>
<text x="183.4" y="105.2">stray</text>
<text x="188" y="103.1">capacitance</text>
<text x="189.5" y="105.2">parasitic</text>
<text x="199.3" y="105.2">capacitance</text>
<text x="201" y="103.1">=</text>
<text x="204" y="103.1">C315*C316+(C315+C316)</text>
<text x="88.9" y="177.8">MCU</text>
<text x="94.4" y="177.8">uses</text>
<text x="100.2" y="177.8">external</text>
<text x="109.4" y="177.8">Flash</text>
<text x="115.9" y="177.8">storage.</text>
<text x="88.9" y="181.9">Max</text>
<text x="88.9" y="183.9">default</text>
<text x="94" y="181.9">supported</text>
<text x="97" y="183.9">Pi</text>
<text x="100.4" y="183.9">Pico</text>
<text x="104.9" y="181.9">size</text>
<text x="106" y="183.9">dev-board</text>
<text x="110.1" y="181.9">is</text>
<text x="113.2" y="181.9">128Mbit</text>
<text x="117.6" y="183.9">is</text>
<text x="120.7" y="183.9">4MByte.</text>
<text x="122.2" y="181.9">(16MByte),</text>
<text x="26.7" y="189">Datasheet:</text>
<text x="38.1" y="189">https://datasheets.raspberrypi.com/rp2040/hardware-design-with-rp2040.pdf</text>
</g>
<g font-size="1.8" fill="#268bd2">
<text x="30.5" y="35.2">TP701</text>
<text x="68.6" y="35.2">TP722</text>
<text x="203.3" y="32.6">J701</text>
<text x="237.5" y="32.6">R709</text>
<text x="31.8" y="40.2">C701</text>
<text x="44.5" y="40.2">C702</text>
<text x="57.2" y="40.2">C703</text>
<text x="69.9" y="40.2">C704</text>
<text x="82.6" y="40.2">C705</text>
<text x="95.3" y="40.2">C706</text>
<text x="108" y="40.2">C707</text>
<text x="120.7" y="40.2">C708</text>
<text x="133.4" y="40.2">C709</text>
<text x="146.1" y="40.2">C711</text>
<text x="158.8" y="40.2">C714</text>
<text x="186.7" y="36.4">R708</text>
<text x="261.6" y="39">D704</text>
<text x="187.2" y="46.6">D701</text>
<text x="216.7" y="46.6">D702</text>
<text x="226.6" y="46.6">D703</text>
<text x="237.5" y="44">R710</text>
<text x="154.9" y="65.6">R706</text>
<text x="40.6" y="73.3">R701</text>
<text x="154.9" y="74.5">R707</text>
<text x="37.1" y="78.3">TP703</text>
<text x="37.1" y="83.4">TP704</text>
<text x="111.8" y="78.3">TP724 QSPI_SCK</text>
<text x="111.8" y="83.4">TP726</text>
<text x="111.8" y="80.9">TP725</text>
<text x="111.8" y="78.3">TP724</text>
<text x="37.1" y="86">TP705</text>
<text x="111.8" y="86">TP727 QSPI_SD2</text>
<text x="111.8" y="86">TP727</text>
<text x="111.8" y="88.5">TP728</text>
<text x="129.5" y="87.2">R704</text>
<text x="156.2" y="84.7">C712</text>
<text x="111.8" y="91">TP729</text>
<text x="261.6" y="92.3">TP744</text>
<text x="129.5" y="97.4">R705</text>
<text x="234.9" y="97.4">C715</text>
<text x="250.2" y="98.7">Y701</text>
<text x="271.8" y="98.7">R712</text>
<text x="39.6" y="103.7">TP710</text>
<text x="39.6" y="106.3">TP711</text>
<text x="111.8" y="106.3">TP731</text>
<text x="111.8" y="103.7">TP730</text>
<text x="261.6" y="105">TP745</text>
<text x="39.6" y="111.4">TP709</text>
<text x="39.6" y="113.9">TP713</text>
<text x="39.6" y="108.8">TP712</text>
<text x="111.8" y="113.9">TP734</text>
<text x="111.8" y="108.8">TP732</text>
<text x="111.8" y="111.4">TP733</text>
<text x="238.7" y="108.8">C716</text>
<text x="252.1" y="108.8">R711</text>
<text x="39.6" y="119">TP708</text>
<text x="39.6" y="116.4">TP707</text>
<text x="111.8" y="119">TP736</text>
<text x="111.8" y="116.4">TP735</text>
<text x="39.6" y="121.5">TP714</text>
<text x="39.7" y="124.1">TP720</text>
<text x="111.8" y="124.1">TP738</text>
<text x="111.8" y="121.5">TP737</text>
<text x="39.6" y="131.7">TP716</text>
<text x="39.6" y="126.6">TP715</text>
<text x="39.7" y="129.1">TP719</text>
<text x="111.7" y="126.6">TP723</text>
<text x="111.8" y="129.1">TP739</text>
<text x="111.8" y="131.7">TP740</text>
<text x="132" y="130.4">C710</text>
<text x="144.7" y="130.4">C713</text>
<text x="39.6" y="134.2">TP706</text>
<text x="39.6" y="136.8">TP717</text>
<text x="111.8" y="134.2">TP741</text>
<text x="111.8" y="136.8">TP742</text>
<text x="39.6" y="139.3">TP718</text>
<text x="111.8" y="139.3">TP743</text>
<text x="80.6" y="148.2">U701</text>
<text x="33.3" y="161.4">TP702</text>
<text x="56.2" y="161.4">TP721</text>
<text x="114.3" y="158.3">R702</text>
<text x="124.5" y="158.3">R703</text>
<text x="139.2" y="158.3">U702</text>
<text x="39.2" y="171">SW701</text>
<text x="68.4" y="171">SW702</text>
</g>
<g font-size="1.8" fill="#6c71c4">
<text x="45.3" y="30.1">+1V1_HOST_MCU</text>
<text x="146.9" y="30.1">+3V3_HOST_MCU</text>
<text x="190.1" y="30.1">+3V3_HOST_MCU</text>
<text x="203.3" y="35.2">Conn_02x03_Odd_Even</text>
<text x="238.1" y="35.2">50E</text>
<text x="261.2" y="30.1">+3V3_HOST_MCU</text>
<text x="187.3" y="39">50E</text>
<text x="253.5" y="41.5">PESD3V3L1BA</text>
<text x="31.8" y="42.8">0.1uF</text>
<text x="44.5" y="42.8">0.1uF</text>
<text x="57.2" y="42.8">2.2uF</text>
<text x="69.9" y="42.8">0.1uF</text>
<text x="82.6" y="42.8">0.1uF</text>
<text x="95.3" y="42.8">0.1uF</text>
<text x="108" y="42.8">0.1uF</text>
<text x="120.7" y="42.8">0.1uF</text>
<text x="133.4" y="42.8">0.1uF</text>
<text x="146.1" y="42.8">0.1uF</text>
<text x="158.8" y="42.8">2.2uF</text>
<text x="238.1" y="46.6">50E</text>
<text x="71.3" y="52.9">GND_HOST_MCU</text>
<text x="261.8" y="50.4">GND_HOST_MCU</text>
<text x="45.9" y="54.2">GND_HOST_MCU</text>
<text x="58" y="56.7">+1V1_HOST_MCU</text>
<text x="85.9" y="56.7">+3V3_HOST_MCU</text>
<text x="144.3" y="56.7">+3V3_HOST_MCU</text>
<text x="186.9" y="59.3">GND_HOST_MCU</text>
<text x="216.1" y="59.3">GND_HOST_MCU</text>
<text x="38.9" y="64.4">+3V3_HOST_MCU</text>
<text x="154.9" y="68.2">200E</text>
<text x="41.9" y="75.8">10k</text>
<text x="154.9" y="77.1">1E</text>
<text x="130.2" y="89.8">27E</text>
<text x="156.2" y="87.2">2.2uF</text>
<text x="26.8" y="101.2">GND_HOST_MCU</text>
<text x="130.2" y="99.9">27E</text>
<text x="145" y="96.1">GND_HOST_MCU</text>
<text x="235.1" y="99.9">15pF</text>
<text x="250.2" y="101.2">Crystal</text>
<text x="258" y="101.2">12MHz</text>
<text x="271.8" y="101.2">NP</text>
<text x="222.4" y="112.6">GND_HOST_MCU</text>
<text x="238.9" y="111.4">15pF</text>
<text x="253.4" y="111.4">1k</text>
<text x="145.6" y="120.2">+3V3_HOST_MCU</text>
<text x="144.4" y="132.9">0.1uF</text>
<text x="146.2" y="143.1">GND_HOST_MCU</text>
<text x="113.9" y="149.5">+3V3_HOST_MCU</text>
<text x="259.4" y="144.4">VCC_HOST_MCU</text>
<text x="80.6" y="150.7">RP2040</text>
<text x="129.1" y="154.5">+3V3_HOST_MCU</text>
<text x="71.3" y="157.1">GND_HOST_MCU</text>
<text x="115.6" y="160.9">1k</text>
<text x="124.5" y="160.9">10k</text>
<text x="139.2" y="160.9">W25Q128JVS</text>
<text x="259.3" y="159.6">GND_HOST_MCU</text>
<text x="30.2" y="163.9">MCU_RUN</text>
<text x="52.1" y="163.9">MCU_BOOT</text>
<text x="37.2" y="173.6">SW_SPST</text>
<text x="66.4" y="173.6">SW_SPST</text>
<text x="40.8" y="183.7">GND_HOST_MCU</text>
<text x="68.8" y="183.7">GND_HOST_MCU</text>
<text x="129.7" y="187.6">GND_HOST_MCU</text>
</g>
<g font-size="1.8" fill="#2aa198">
<text x="180" y="40.3">RUN</text>
<text x="246.4" y="40.3">SWCLK</text>
<text x="246.4" y="37.8">SWDIO</text>
<text x="29.1" y="83.5">SWCLK</text>
<text x="31.4" y="78.4">RUN</text>
<text x="111.8" y="83.4">TP726 QSPI_SD1</text>
<text x="111.8" y="80.9">TP725 QSPI_SD0</text>
<text x="29.5" y="86">SWDIO</text>
<text x="111.8" y="88.5">TP728 QSPI_SD3</text>
<text x="111.8" y="91">TP729 QSPI_CS</text>
<text x="138.6" y="93.6">USB_D-</text>
<text x="271.8" y="92.4">XOUT</text>
<text x="40.7" y="98.7">XOUT</text>
<text x="42.4" y="96.2">XIN</text>
<text x="111.8" y="98.7">USB_MCU_D+</text>
<text x="111.8" y="96.2">USB_MCU_D-</text>
<text x="31.1" y="107.5">GPIO_1</text>
<text x="31.1" y="105">GPIO_0</text>
<text x="119.6" y="107.5">GPIO_16</text>
<text x="119.6" y="105">GPIO_15</text>
<text x="138.6" y="103.7">USB_D+</text>
<text x="271.8" y="105.1">XIN</text>
<text x="31.1" y="110.1">GPIO_2</text>
<text x="31.1" y="112.6">GPIO_3</text>
<text x="119.6" y="110.1">GPIO_17</text>
<text x="119.6" y="112.6">GPIO_18</text>
<text x="31.1" y="115.2">GPIO_4</text>
<text x="31.1" y="117.7">GPIO_5</text>
<text x="119.6" y="115.2">GPIO_19</text>
<text x="119.6" y="117.7">GPIO_20</text>
<text x="31.1" y="120.2">GPIO_6</text>
<text x="31.1" y="125.3">GPIO_8</text>
<text x="31.1" y="122.8">GPIO_7</text>
<text x="119.6" y="120.2">GPIO_21</text>
<text x="119.6" y="122.8">GPIO_22</text>
<text x="119.6" y="125.3">GPIO_23</text>
<text x="29.8" y="130.4">GPIO_10</text>
<text x="31.1" y="127.9">GPIO_9</text>
<text x="119.6" y="130.4">GPIO_25</text>
<text x="119.6" y="127.9">GPIO_24</text>
<text x="29.8" y="132.9">GPIO_11</text>
<text x="29.8" y="135.5">GPIO_12</text>
<text x="119.6" y="132.9">GPIO_26/ADC02.2uF</text>
<text x="119.6" y="135.5">GPIO_27/ADC1</text>
<text x="29.8" y="138">GPIO_13</text>
<text x="29.8" y="140.6">GPIO_14</text>
<text x="119.6" y="140.6">GPIO_29/ADC3</text>
<text x="119.6" y="138">GPIO_28/ADC2</text>
<text x="249.1" y="153.3">GND_HOST_MCU</text>
<text x="249.3" y="150.7">VCC_HOST_MCU</text>
<text x="44.1" y="162.2">RUN</text>
<text x="66.3" y="162.2">USB_BOOT</text>
<text x="101.9" y="163.5">USB_BOOT</text>
<text x="111.3" y="167.3">QSPI_CS</text>
<text x="152.4" y="164.8">QSPI_SD0</text>
<text x="152.4" y="167.3">QSPI_SD1</text>
<text x="110" y="172.4">QSPI_SCK</text>
<text x="152.4" y="172.4">QSPI_SD2</text>
<text x="152.4" y="174.9">QSPI_SD3</text>
</g>
<g font-size="1.8" fill="#b58900">
<text x="201.9" y="37.8">1</text>
<text x="201.9" y="40.4">3</text>
<text x="210.7" y="37.8">2</text>
<text x="210.7" y="40.4">4</text>
<text x="201.9" y="42.9">5</text>
<text x="210.7" y="42.9">6</text>
<text x="136.9" y="162" transform="rotate(-90 136.9 162)">8</text>
<text x="125" y="167.4">1</text>
<text x="147.9" y="164.8">5</text>
<text x="147.9" y="167.4">2</text>
<text x="48" y="168.3" transform="rotate(-90 48 168.3)">1</text>
<text x="75.9" y="168.3" transform="rotate(-90 75.9 168.3)">2</text>
<text x="125" y="172.5">6</text>
<text x="147.9" y="172.5">3</text>
<text x="48" y="176" transform="rotate(-90 48 176)">2</text>
<text x="75.9" y="176" transform="rotate(-90 75.9 176)">1</text>
<text x="136.9" y="179.8" transform="rotate(-90 136.9 179.8)">4</text>
<text x="147.9" y="175">7</text>
</g>
<g font-size="1.8" fill="#cb4b16">
<text x="138" y="166.9" transform="rotate(-90 138 166.9)">VCC</text>
<text x="139.9" y="166">DI(IO0)</text>
<text x="127.5" y="168.5">~{CS}</text>
<text x="127.5" y="173.6">CLK</text>
<text x="139.2" y="168.5">DO(IO1)</text>
<text x="143.5" y="173.6">IO2</text>
<text x="138" y="177.3" transform="rotate(-90 138 177.3)">GND</text>
<text x="143.5" y="176.1">IO3</text>
</g>
<g font-size="1.4" fill="#b58900">
<text x="58.2" y="67.1" transform="rotate(-90 58.2 67.1)">23</text>
<text x="60.7" y="67.1" transform="rotate(-90 60.7 67.1)">50</text>
<text x="65.8" y="67.1" transform="rotate(-90 65.8 67.1)">45</text>
<text x="73.4" y="67.1" transform="rotate(-90 73.4 67.1)">44</text>
<text x="75.9" y="66.7" transform="rotate(-90 75.9 66.7)">1</text>
<text x="78.5" y="67.1" transform="rotate(-90 78.5 67.1)">10</text>
<text x="81" y="67.1" transform="rotate(-90 81 67.1)">22</text>
<text x="83.6" y="67.1" transform="rotate(-90 83.6 67.1)">33</text>
<text x="86.1" y="67.1" transform="rotate(-90 86.1 67.1)">42</text>
<text x="88.6" y="67.1" transform="rotate(-90 88.6 67.1)">49</text>
<text x="93.7" y="67.1" transform="rotate(-90 93.7 67.1)">48</text>
<text x="98.8" y="67.1" transform="rotate(-90 98.8 67.1)">43</text>
<text x="49.7" y="78.5">26</text>
<text x="49.7" y="83.6">24</text>
<text x="105.6" y="78.5">52</text>
<text x="105.6" y="81">53</text>
<text x="105.6" y="83.6">55</text>
<text x="49.7" y="86.1">25</text>
<text x="105.6" y="86.1">54</text>
<text x="105.6" y="88.6">51</text>
<text x="49.7" y="91.2">19</text>
<text x="105.6" y="91.2">56</text>
<text x="49.7" y="96.3">20</text>
<text x="49.7" y="98.8">21</text>
<text x="105.6" y="96.3">46</text>
<text x="105.6" y="98.8">47</text>
<text x="50.2" y="103.9">2</text>
<text x="50.2" y="106.4">3</text>
<text x="105.6" y="103.9">18</text>
<text x="105.6" y="106.4">27</text>
<text x="50.2" y="109">4</text>
<text x="50.2" y="111.5">5</text>
<text x="105.6" y="109">28</text>
<text x="105.6" y="111.5">29</text>
<text x="50.2" y="114">6</text>
<text x="50.2" y="116.6">7</text>
<text x="50.2" y="119.1">8</text>
<text x="105.6" y="114">30</text>
<text x="105.6" y="116.6">31</text>
<text x="105.6" y="119.1">32</text>
<text x="49.7" y="124.2">11</text>
<text x="50.2" y="121.7">9</text>
<text x="105.6" y="121.7">34</text>
<text x="105.6" y="124.2">35</text>
<text x="49.7" y="126.7">12</text>
<text x="49.7" y="129.3">13</text>
<text x="49.7" y="131.8">14</text>
<text x="105.6" y="126.7">36</text>
<text x="105.6" y="129.3">37</text>
<text x="105.6" y="131.8">38</text>
<text x="49.7" y="134.4">15</text>
<text x="49.7" y="136.9">16</text>
<text x="105.6" y="134.4">39</text>
<text x="105.6" y="136.9">40</text>
<text x="49.7" y="139.4">17</text>
<text x="105.6" y="139.4">41</text>
<text x="78.5" y="148.4" transform="rotate(-90 78.5 148.4)">57</text>
</g>
<g font-size="1.4" fill="#cb4b16">
<text x="59.2" y="73.8" transform="rotate(-90 59.2 73.8)">DVDD</text>
<text x="61.7" y="73.8" transform="rotate(-90 61.7 73.8)">DVDD</text>
<text x="74.4" y="76.9" transform="rotate(-90 74.4 76.9)">VREG_VIN</text>
<text x="76.9" y="74.3" transform="rotate(-90 76.9 74.3)">IOVDD</text>
<text x="79.5" y="74.3" transform="rotate(-90 79.5 74.3)">IOVDD</text>
<text x="82" y="74.3" transform="rotate(-90 82 74.3)">IOVDD</text>
<text x="84.6" y="74.3" transform="rotate(-90 84.6 74.3)">IOVDD</text>
<text x="87.1" y="74.3" transform="rotate(-90 87.1 74.3)">IOVDD</text>
<text x="89.6" y="74.3" transform="rotate(-90 89.6 74.3)">IOVDD</text>
<text x="94.7" y="76.6" transform="rotate(-90 94.7 76.6)">USB_VDD</text>
<text x="99.8" y="77.3" transform="rotate(-90 99.8 77.3)">ADC_AVDD</text>
<text x="54.4" y="79.5">RUN</text>
<text x="66.8" y="78.2" transform="rotate(-90 66.8 78.2)">VREG_VOUT</text>
<text x="94.7" y="79.5">QSPI_SCLK</text>
<text x="95.6" y="82">QSPI_SD0</text>
<text x="54.4" y="84.6">SWCLK</text>
<text x="54.4" y="87.1">SWD</text>
<text x="95.6" y="84.6">QSPI_SD1</text>
<text x="95.6" y="87.1">QSPI_SD2</text>
<text x="95.6" y="89.6">QSPI_SD3</text>
<text x="54.4" y="92.2">TESTEN</text>
<text x="95.5" y="92.2">QSPI_CSN</text>
<text x="54.4" y="97.3">XIN</text>
<text x="54.4" y="99.8">XOUT</text>
<text x="96.9" y="97.3">USB_DM</text>
<text x="97" y="99.8">USB_DP</text>
<text x="54.4" y="104.9">GPIO0</text>
<text x="54.4" y="107.4">GPIO1</text>
<text x="97.4" y="104.9">GPIO15</text>
<text x="97.4" y="107.4">GPIO16</text>
<text x="54.4" y="110">GPIO2</text>
<text x="54.4" y="112.5">GPIO3</text>
<text x="97.4" y="110">GPIO17</text>
<text x="97.4" y="112.5">GPIO18</text>
<text x="54.4" y="115">GPIO4</text>
<text x="54.4" y="117.6">GPIO5</text>
<text x="97.4" y="115">GPIO19</text>
<text x="97.4" y="117.6">GPIO20</text>
<text x="54.4" y="120.1">GPIO6</text>
<text x="54.4" y="122.7">GPIO7</text>
<text x="54.4" y="125.2">GPIO8</text>
<text x="97.4" y="120.1">GPIO21</text>
<text x="97.4" y="122.7">GPIO22</text>
<text x="97.4" y="125.2">GPIO23</text>
<text x="54.4" y="127.7">GPIO9</text>
<text x="54.4" y="130.3">GPIO10</text>
<text x="97.4" y="127.7">GPIO24</text>
<text x="97.4" y="130.3">GPIO25</text>
<text x="54.4" y="132.8">GPIO11</text>
<text x="54.4" y="135.4">GPIO12</text>
<text x="54.4" y="137.9">GPIO13</text>
<text x="92.4" y="132.8">GPIO26/ADC0</text>
<text x="92.4" y="135.4">GPIO27/ADC1</text>
<text x="92.4" y="137.9">GPIO28/ADC2</text>
<text x="54.4" y="140.4">GPIO14</text>
<text x="79.5" y="143.8" transform="rotate(-90 79.5 143.8)">GND</text>
<text x="92.4" y="140.4">GPIO29/ADC3</text>
</g>
</svg>
